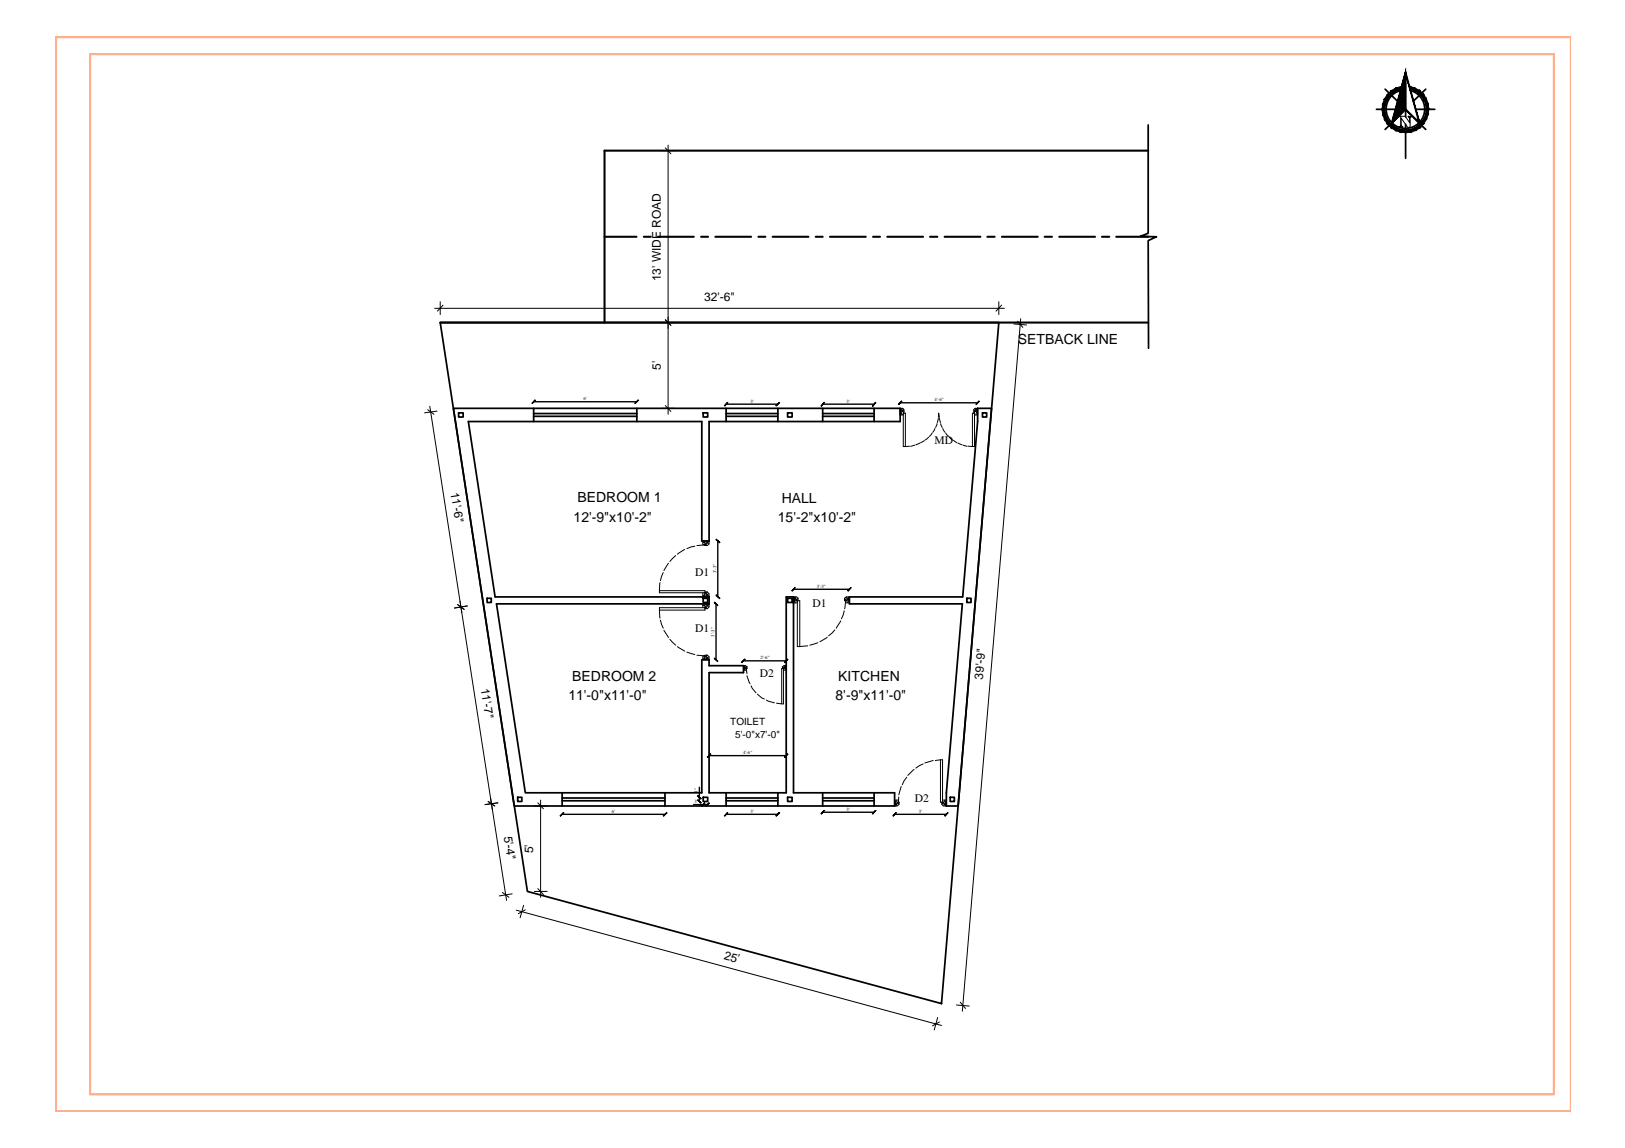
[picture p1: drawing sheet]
<svg xmlns="http://www.w3.org/2000/svg" width="297mm" height="210mm" viewBox="0 0 297 210" stroke-linecap="round" stroke-linejoin="round" font-family="sans-serif">
<!-- layer: 0 -->
<g fill="none" stroke="#000" stroke-width=".32">
<path d="M253.2 16.3l2.3 2.2 1.4-1.4M256 16.6a3.5 3.5 0 0 0-2 5.4 3.5 3.5 0 0 0 5.8 0 3.5 3.5 0 0 0-2-5.4M256.9 13.4h.1M256.9 18.1l-1.8 1.9h-3.5M256.9 13.3v8.1M256.9 16.6l-1.2 1.2M256.9 16.3l-1.1 1.1M256.9 16.1l-1 1M256.9 15.7l-.9 1M256.9 15.5l-.8 .8M256.9 15.2l-.7 .8M256.9 15l-.6 .6"/>
<path d="M256.9 14.7l-.5 .5M256.9 14.4l-.4 .4M256.9 14.1l-.3 .4M256.9 13.9l-.2 .2M256.9 13.6l-.1 .2M256.9 16.8l-1.3 1.3M256.9 17.4l-1.5 1.5M256.9 17.6l-1.6 1.7M256.9 17.9l-1.7 1.7M256.9 18.4l-1.9 2M256.9 18.7l-2 2.1M256.9 19l-2.1 2.1"/>
<path d="M256.9 19.2l-2.3 2.2M256.9 19.5l-2.3 2.3M256.9 19.7l-2.4 2.5M258.8 20h3.5M260.6 16.3l-2.3 2.2M255.5 21.4l-2.3 2.3M256.9 22.7v6.2M258.3 21.4l2.3 2.3"/>
</g>
<g fill="#000" stroke="#000" stroke-width=".18">
<path d="M252.6 20h.5l-.4 .9zM253.1 20l-.4 .9 .6-.1zM252.7 20.9l.6-.1-.2 1zM253.3 20.8l-.2 1 .4-.2zM253.1 21.8l.4-.2 .1 1.1zM253.5 21.6l.1 1.1 .4-.4zM253.6 22.7l.4-.4 .3 1.1zM254 22.3l.3 1.1 .3-.5zM254.6 22.9l.5 1-.8-.5zM254.6 22.9l.5 1 .2-.5zM255.3 23.4l.7 .8-.9-.3zM255.3 23.4l.7 .8 .1-.5zM256.1 23.7l.8 .5h-.9zM256.1 23.7l.8 .5v-.5zM256.9 23.7l1 .5h-1zM256.9 23.7l1 .5-.1-.5zM257.8 23.7l1 .2-.9 .3zM257.8 23.7l1 .2-.2-.5zM258.6 23.4h1l-.8 .5zM258.6 23.4h1l-.3-.5zM259.3 22.9l.9-.2-.6 .7zM259.3 22.9l.9-.2-.3-.4zM259.9 22.3l.8-.5-.5 .9zM260.3 21.6l-.4 .7 .8-.5zM260.3 21.6l.8-.7-.4 .9zM260.6 20.8l-.3 .8 .8-.7zM261.2 20l-.1 .9-.5-.1zM260.7 20l-.1 .8 .6-.8zM261.1 19l.1 1h-.5zM260.6 19.1l.1 .9 .4-1zM260.7 18.1l.4 .9-.5 .1zM260.3 18.3l.3 .8 .1-1zM260.2 17.3l.5 .8-.4 .2zM259.9 17.6l.4 .7-.1-1zM259.5 16.6l.7 .7-.3 .3zM259.5 16.6l-.3 .4 .7 .6zM258.6 16.1l.9 .5-.3 .4zM258.6 16.1l-.1 .5 .7 .4zM257.8 15.8l.8 .3-.1 .5zM257.8 15.8l-.2 .5 .9 .3z"/>
<path d="M255.2 16.1l.9-.3 .1 .5zM255.2 16.1l.2 .5 .8-.3zM254.3 16.6l.9-.5 .2 .5zM254.3 16.6l.3 .4 .8-.4zM254.3 16.6l.3 .4-1 .3zM253.6 17.3l.4 .3 .6-.6zM253.6 17.3l.4 .3-.9 .5zM253.1 18.1l.5 .2 .4-.7zM253.1 18.1l.5 .2-.9 .7zM252.7 19l.6 .1 .3-.8zM252.7 19l.6 .1-.7 .9zM253.3 19.1l-.7 .9h.5z"/>
<path d="M256.9 13l-2.6 9.5h.2zM256.9 13v.6l-2.4 8.9zM256.9 13v.6l2.7 9.1zM256.9 13.6l2.7 9.1-.3-.5zM256.9 20.1l2.7 2.6-.3-.5zM256.9 19.9l2.4 2.3-2.4-2.1zM256.9 19.9l-2.4 2.6 2.4-2.4zM254.3 22.4l2.6-2.5-2.4 2.6z"/>
<path d="M97.8 73.1l-.5 .7zM97.8 73.1l-.5 .7z"/>
<path d="M116 73.7l.7-.6zM116.7 73.1l-.6 .7z"/>
<path d="M133 73.6l-.5 .6zM133 73.6l-.5 .6z"/>
<path d="M141.8 74.2l.6-.6zM142.4 73.6l-.5 .6z"/>
<path d="M150.6 73.6l-.5 .7zM150.6 73.6l-.5 .7z"/>
<path d="M160 73.6l-.5 .7zM160 73.6l-.5 .7z"/>
<path d="M164.8 73.3l-.5 .7zM164.8 73.3l-.5 .7z"/>
<path d="M179 73.3l-.6 .7zM179 73.3l-.6 .7z"/>
<path d="M130.9 98.7l.7 .5zM130.9 98.7l.7 .5z"/>
<path d="M131 108.8l.6 .6zM130.9 108.8l.7 .6z"/>
<path d="M130.6 110.2l.6 .5zM130.6 110.2l.6 .5z"/>
<path d="M145.3 107.4l-.5 .7zM145.3 107.4l-.5 .7z"/>
<path d="M155.5 107.4l-.5 .7zM155.5 107.4l-.5 .7z"/>
<path d="M129.9 137.8l-.5 .7zM129.9 137.8l-.5 .7z"/>
<path d="M130.6 120.3l.6 .6zM130.6 120.4l.6 .5z"/>
<path d="M136.2 120.5l-.6 .6zM135.5 121.1l.7-.6z"/>
<path d="M143.4 121.1l.6-.6zM144 120.5l-.5 .6z"/>
<path d="M143.4 138.4l.6-.6zM144 137.8l-.5 .7z"/>
<path d="M103 148.6l-.6 .6zM102.4 149.1l.6-.5z"/>
<path d="M121.2 149.1l.7-.5zM121.9 148.6l-.6 .6z"/>
<path d="M127.6 146.2l.6 .6zM127.5 146.3l.7 .5z"/>
<path d="M127.5 145.5l.7 .5zM127.6 145.5l.6 .5z"/>
<path d="M128.8 146.8l-.5 .6zM128.8 146.8l-.5 .6z"/>
<path d="M129 147.4l.6-.6zM129.6 146.8l-.6 .6z"/>
<path d="M133 148.6l-.5 .6zM133 148.6l-.5 .6z"/>
<path d="M141.8 149.1l.6-.5zM142.4 148.6l-.5 .6z"/>
<path d="M150.6 148.2l-.5 .6zM150.1 148.8l.5-.6z"/>
<path d="M159.5 148.8l.5-.6zM160 148.2l-.5 .6z"/>
<path d="M163.8 148.6l-.5 .6zM163.8 148.6l-.5 .6z"/>
<path d="M173.2 148.6l-.5 .6zM173.2 148.6l-.5 .6z"/>
<circle cx="256.1" cy="23" r=".11"/>
</g>
<g fill="none" stroke="#000" stroke-width=".18">
<path d="M121.6 27l1 1.1M255.7 23.2h.7M255.7 23.2h.1M255.9 23.2h.1M256 23.1v.1M256 23h.1M256 23v-1.7h-.3h1.2l.8 1.2-.1-.9h.2v1.7h-.5l-1.2-1.7 .1 1.4M256.2 23.1h.1M256.2 23h.1M256.2 23.2h.1M256.3 23.2h.1M256.4 23.2h.1"/>
<path d="M257.4 21.3h.6M257.4 21.3v.1M257.6 21.3l-.1 .1M257.6 21.4l.1 .1M257.6 21.4h.1M257.8 21.4v.1M257.8 21.3v.1M257.9 21.4h.1M258 21.3v.1M81 55.8l-1 1.1M121.6 58.5l1 1M183.1 55.8l-1 1.1"/>
<path d="M186 58.7l1 1.2M78.2 74.9l1.1 .8M121.6 74.2l1 1M83.6 110.5l1.3 .9M89.2 146.5l1.2 .9M98.3 146.8l1 1.1M91.8 163.2l1.2 .9M96 166.4l-1.2 .7M98.3 162.5l1 1.1M171.7 186.9l-1.3 .7M175.5 183.2l1 1.2"/>
</g>
<!-- layer: Normal Wall -->
<path d="M10.2 6.8h277v196.4h-277zM16.5 9.9h267.5v190.2h-267.5z" fill="none" stroke="#ffaf89" stroke-width=".38"/>
<!-- layer: ELEVATION -->
<g fill="none" stroke="#000" stroke-width=".32">
<path d="M209.9 22.8v19.9l-1.5 .5 3 .1-1.5 .7v19.7M80.5 59h102.1l-10.5 124.5-75.7-20.5zM82.9 74.7h81.6v2.4h-34.9v21.8h-1.3v-21.8h-42.7l4.9 32h39.1v1.3h-38.8l5.2 34.6h32.3v-24.4h1.3v1.1h6.3v1.3h-6.3v22h14.1v-35.9h1.3v35.9h18.5v2.4h-69.5zM83.8 75.5h.9v.7h-.9zM97.6 74.7v2.4M97.6 76.1h18.8M97.6 75.6h18.8M116.4 74.7v2.4M128.5 75.5h.9v.7h-.9zM132.7 74.7v2.4M132.7 76.1h9.5M132.7 75.6h9.5"/>
<path d="M142.2 74.7v2.4M144 75.5h.8v.7h-.8zM150.4 76.1h9.4M150.4 75.6h9.4M150.4 74.7v2.4M159.8 74.7v2.4M178.7 74.7h2.5l-6.1 72.7h-2.1v-2.4l2.9-34.6h-20.6v-1.3h20.7l2.7-32zM179.6 75.5h.8v.7h-.8zM89 109.4h.8v.8h-.8zM128.5 109.4h.9v.8h-.9zM144 109.4h.8v.8h-.8zM176.7 109.4h.8v.8h-.8z"/>
<path d="M94.6 145.8h.8v.7h-.8zM102.8 145v2.4M102.8 146.4h18.8M102.8 145.9h18.8M121.6 145v2.4M128.5 145.8h.9v.7h-.9zM132.7 145v2.4M132.7 146.4h9.5M132.7 145.9h9.5M142.2 145v2.4M144 145.8h.8v.7h-.8zM150.4 146.4h9.4"/>
<path d="M150.4 145.9h9.4M150.4 145v2.4M159.8 145v2.4M173.7 145.8h.7v.7h-.7z"/>
</g>
<!-- layer: PDF_Boundary -->
<g fill="none" stroke="#000" stroke-width=".38">
<path d="M209.9 27.5h-99.4v31.5M80.5 59h129.4M110.5 43.3h5.8M117.7 43.3h1.2M120.3 43.3h6.5M128.2 43.3h1.2M130.8 43.3h6.5M138.6 43.3h1.3M141.2 43.3h6.6M149.1 43.3h1.3M151.7 43.3h6.6M159.6 43.3h1.3"/>
<path d="M162.2 43.3h6.5M170 43.3h1.3M172.7 43.3h6.5M180.5 43.3h1.3M183.1 43.3h6.6M191 43.3h1.3M193.6 43.3h6.6M201.4 43.3h1.4M204 43.3h5.9"/>
</g>
<!-- layer: ELE1 -->
<path d="M80.5 59h30" fill="none" stroke="#000" stroke-width=".18"/>
<!-- layer: A_Title Text -->
<g fill="none" stroke="#000" stroke-width=".18">
<path d="M121 27.5h2.3M122.1 26.5v49.2M79.5 56.4h104.1M80.5 55.2v2.3M121 59h2.3M182.6 55.2v2.3M185.3 59.2l2.4 .2M186.6 58.3l-10.7 126.6M78.6 74.3l5.8 37.7M79.9 75.2l-2.3 .3M121 74.7h2.3M84.1 109.9l8.5 54.7"/>
<path d="M85.4 110.8l-2.3 .4M91 146.8l-2.3 .3M97.7 147.4h2.3M98.8 146.3v17.8M93.6 163.4l-2.3 .4M94.4 166.4l77.7 21.1M95.7 165.5l-.6 2.3M97.7 163h2.3M171.4 186l-.6 2.3M174.8 183.8l2.4 .1"/>
</g>
<!-- layer: Door-window -->
<g fill="none" stroke="#000" stroke-width=".18">
<path d="M164.5 74.7h.6l.1 .2-.1 1h-.6zM165.1 75.6h.4v6h-.4zM169.7 79.9l-.6 .5M170.4 79.2l-.5 .6M170.9 78.3l-.4 .7M171.3 77.5l-.3 .7M171.5 76.5l-.2 .8M171.5 76.3l.1-.7 .1 .7M171.7 76.5l.2 .8M172 77.5l.2 .7M172.4 78.3l.3 .7M172.9 79.2l.5 .5"/>
<path d="M173.5 79.9l.6 .5M177.8 75.6h.3v6h-.3zM178.2 74.7h.5v1.2h-.6l-.1-1zM127 99.9l-1.4 .4M128.5 98.9h1.1v.6l-.3 .2-.8-.1zM128.9 99.6l-1.5 .1M166.3 81.6h-.8M167.2 81.4l-.8 .2M168.2 81l-.8 .3M169 80.6l-.7 .3M174.3 80.5l.6 .4M175.1 81l.7 .3"/>
<path d="M176 81.4l.8 .2M177 81.6h.8M120.5 111.6h8.4v-.5h-8.4l.2 1.9M120.7 106.5l-.2 1.9h8.4v-.4h-8.4M120.7 113.4l.5 1.5M121.2 104.7l-.5 1.5M121.4 115.2l.8 1.4M122.2 103l-.8 1.3M122.4 116.9l1.1 1.1M123.5 101.6l-1.1 1.1M123.8 118.2l1.4 .8M125.2 100.5l-1.4 .8"/>
<path d="M125.6 119.2l1.4 .5M127.4 119.8l1.5 .1M128.5 119.9l.8-.1 .3 .3v.5h-1.1zM128.5 111.1v-.7h1.1v.6l-.3 .3h-.4M128.9 108.3h.4l.3 .3v.5h-1.1v-.7M145.9 109.8v-.4l-.3-.3h-.6v1.1h.7M147.7 118.1l-2 .1v-8.4h.5v8.4M149.5 117.5l-1.5 .5M151.2 116.5l-1.3 .8M152.6 115.2l-1.1 1.1M153.7 113.5l-.8 1.4M154.3 111.7l-.5 1.4"/>
<path d="M154.4 109.4l.3-.3h.6v1.1h-.7v-.4h-.2zM154.6 109.8l-.2 1.5M135.9 121.7h.4l.2 .2-.1 .6h-.5zM136.4 122.2l.1 1M136.5 123.6l.6 1.4M137.3 125.4l.2 .4 .7 .9M138.4 126.9l.9 .7 .4 .2M140.1 128l1.5 .5M141.9 128.6l1.3 .1v-6.5h-.3v6.5M143.1 122.2v-.3l.2-.2h.4v.8h-.5M168.7 139.7l-1.3 .7M170.6 139.1l-1.5 .4"/>
<path d="M171.9 138.9v7.8h.4v-7.8l-1.3 .2M163.5 146.3h.7l.2 .8-.4 .3h-.5zM164.3 145.7l-.1 1M164.7 143.8l-.4 1.5M165.7 142.1l-.8 1.4M167.1 140.7l-1.2 1.1M172.3 146.3h.7v1.1h-.6l-.2-.3v-.4"/>
</g>
<!-- layer: hatch -->
<g fill="none" stroke="#000" stroke-width=".18">
<path d="M164.5 74.7l.7 .9M164.9 74.7l-.1 .2-.3 .1M165.2 74.9l-.4 .4h-.3M165.2 75.2l-.7-.5 .4 1.2M178 74.9l.4 .4h.3M178 75.2l.7-.5-.3 1.2M178.3 74.7l.1 .2 .3 .1M178.7 74.7l-.7 .9M128.5 99.2l1.1-.3-.9 .7M128.7 98.9a.86 .86 0 0 0 .6 .9M129.2 98.9a.41 .41 0 0 0 .3 .5M129.6 98.9l-.7 .8"/>
<path d="M128.5 110.7l1.1-.3-.9 .7M128.7 108.4l.9 .7-1.1-.3M128.7 119.9l.9 .7-1.1-.3M128.7 110.4a.86 .86 0 0 0 .6 .8M128.9 108.3l.7 .8M128.9 119.8l.7 .8M129.2 110.4a.41 .41 0 0 0 .3 .5M129.3 108.2a.86 .86 0 0 0-.6 .9M129.3 119.7a.86 .86 0 0 0-.6 .9M129.5 108.6a.41 .41 0 0 0-.3 .5M129.6 110.4l-.7 .9M145 109.1l.9 .7"/>
<path d="M145.5 109.1a.41 .41 0 0 1-.5 .4M145.7 110l-.7-.9 .4 1.1M145.9 109.4a.86 .86 0 0 1-.9 .5M154.4 109.4a.86 .86 0 0 0 .9 .5M154.6 110l.7-.9-.3 1.1M154.7 109.1a.41 .41 0 0 0 .5 .4M155.3 109.1l-.9 .7M129.5 120.1a.41 .41 0 0 0-.3 .5M135.9 121.7l.6 .5M136.2 121.6l-.1 .2-.2 .1M136.4 122.4l-.5-.7 .2 .8M136.6 121.9l-.4 .3-.3 .1"/>
<path d="M143 121.9l.4 .3 .3 .1M143.2 122.4l.5-.7-.2 .8M143.3 121.6l.1 .2 .3 .1M143.7 121.7l-.6 .5M163.5 146.5a.79 .79 0 0 1 .8 .6M163.5 147l.3 .1 .1 .2M163.8 146.3l-.3 1.1 .7-.9M164.4 146.7l-.9 .7M172.2 146.7l.8 .7M172.7 146.3l.3 1.1-.7-.9M173 147l-.3 .1-.2 .2M173 146.5a.79 .79 0 0 0-.8 .6"/>
</g>
<!-- layer: 0 -->
<g fill="none" stroke="#000" stroke-width=".25">
<path d="M97.6 73.5h18.8M132.7 73.9h9.5M150.4 73.9h9.4M164.5 73.6h14.2M131.2 98.9v10.2M130.9 110.4v10.2M145 107.7h10.3M129.6 138.2h14.1M135.9 120.8h7.8M102.8 148.9h18.8M126.8 147.1h2.6M127.8 143.9v2.6"/>
<path d="M132.7 148.9h9.5M150.4 148.5h9.4M163.5 148.9h9.5"/>
</g>
<g font-size="2.6">
<text x="186.1" y="63">SETBACK LINE</text>
<text x="104.9" y="95.4">12'-9&quot;x10'-2&quot;</text>
<text x="105.6" y="91.9">BEDROOM 1</text>
<text x="142.2" y="95.4">15'-2&quot;x10'-2&quot;</text>
<text x="142.9" y="91.9">HALL</text>
<text x="104.6" y="124.6">BEDROOM 2</text>
<text x="153.2" y="124.6">KITCHEN</text>
<text x="103.9" y="128.1">11'-0&quot;x11'-0&quot;</text>
<text x="152.7" y="128.1">8'-9&quot;x11'-0&quot;</text>
</g>
<g font-size="2.2">
<text x="120.8" y="51.4" transform="rotate(-90 120.8 51.4)">13' WIDE ROAD</text>
<text x="128.7" y="55">32'-6&quot;</text>
<text x="120.8" y="67.7" transform="rotate(-90 120.8 67.7)">5'</text>
<text x="82.4" y="90.1" transform="rotate(81 82.4 90.1)">11'-6&quot;</text>
<text x="87.9" y="125.9" transform="rotate(82 87.9 125.9)">11'-7&quot;</text>
<text x="179.7" y="124.3" transform="rotate(-85 179.7 124.3)">39'-9&quot;</text>
<text x="92.1" y="153" transform="rotate(81 92.1 153)">5'-4&quot;</text>
<text x="97.5" y="156" transform="rotate(-90 97.5 156)">5'</text>
<text x="132.2" y="175.3" transform="rotate(15 132.2 175.3)">25'</text>
</g>
<g font-size="2.1">
<text x="170.8" y="81.3">MD</text>
<text x="127.1" y="105.4">D1</text>
<text x="148.5" y="111">D1</text>
<text x="127.1" y="115.6">D1</text>
<text x="138.9" y="123.9">D2</text>
<text x="167.2" y="146.6">D2</text>
</g>
<g font-size="1.8">
<text x="133.5" y="132.6">TOILET</text>
<text x="134.4" y="134.9">5'-0&quot;x7'-0&quot;</text>
</g>
<g font-size=".9">
<text x="106.6" y="73.2">6'</text>
<text x="137.2" y="73.6">3'</text>
<text x="154.8" y="73.6">3'</text>
<text x="170.8" y="73.4">4'-6&quot;</text>
<text x="131" y="104.8" transform="rotate(-90 131 104.8)">3'-3&quot;</text>
<text x="149.3" y="107.5">3'-3&quot;</text>
<text x="130.6" y="116.4" transform="rotate(-90 130.6 116.4)">3'-3&quot;</text>
<text x="139" y="120.6">2'-6&quot;</text>
<text x="135.8" y="137.9">4'-6&quot;</text>
<text x="111.8" y="148.6">6'</text>
<text x="127" y="146.9">3&quot;</text>
<text x="127.6" y="145" transform="rotate(-90 127.6 145)">3&quot;</text>
<text x="137.2" y="148.6">3'</text>
<text x="154.8" y="148.2">3'</text>
<text x="168" y="148.6">3'</text>
</g>
</svg>
